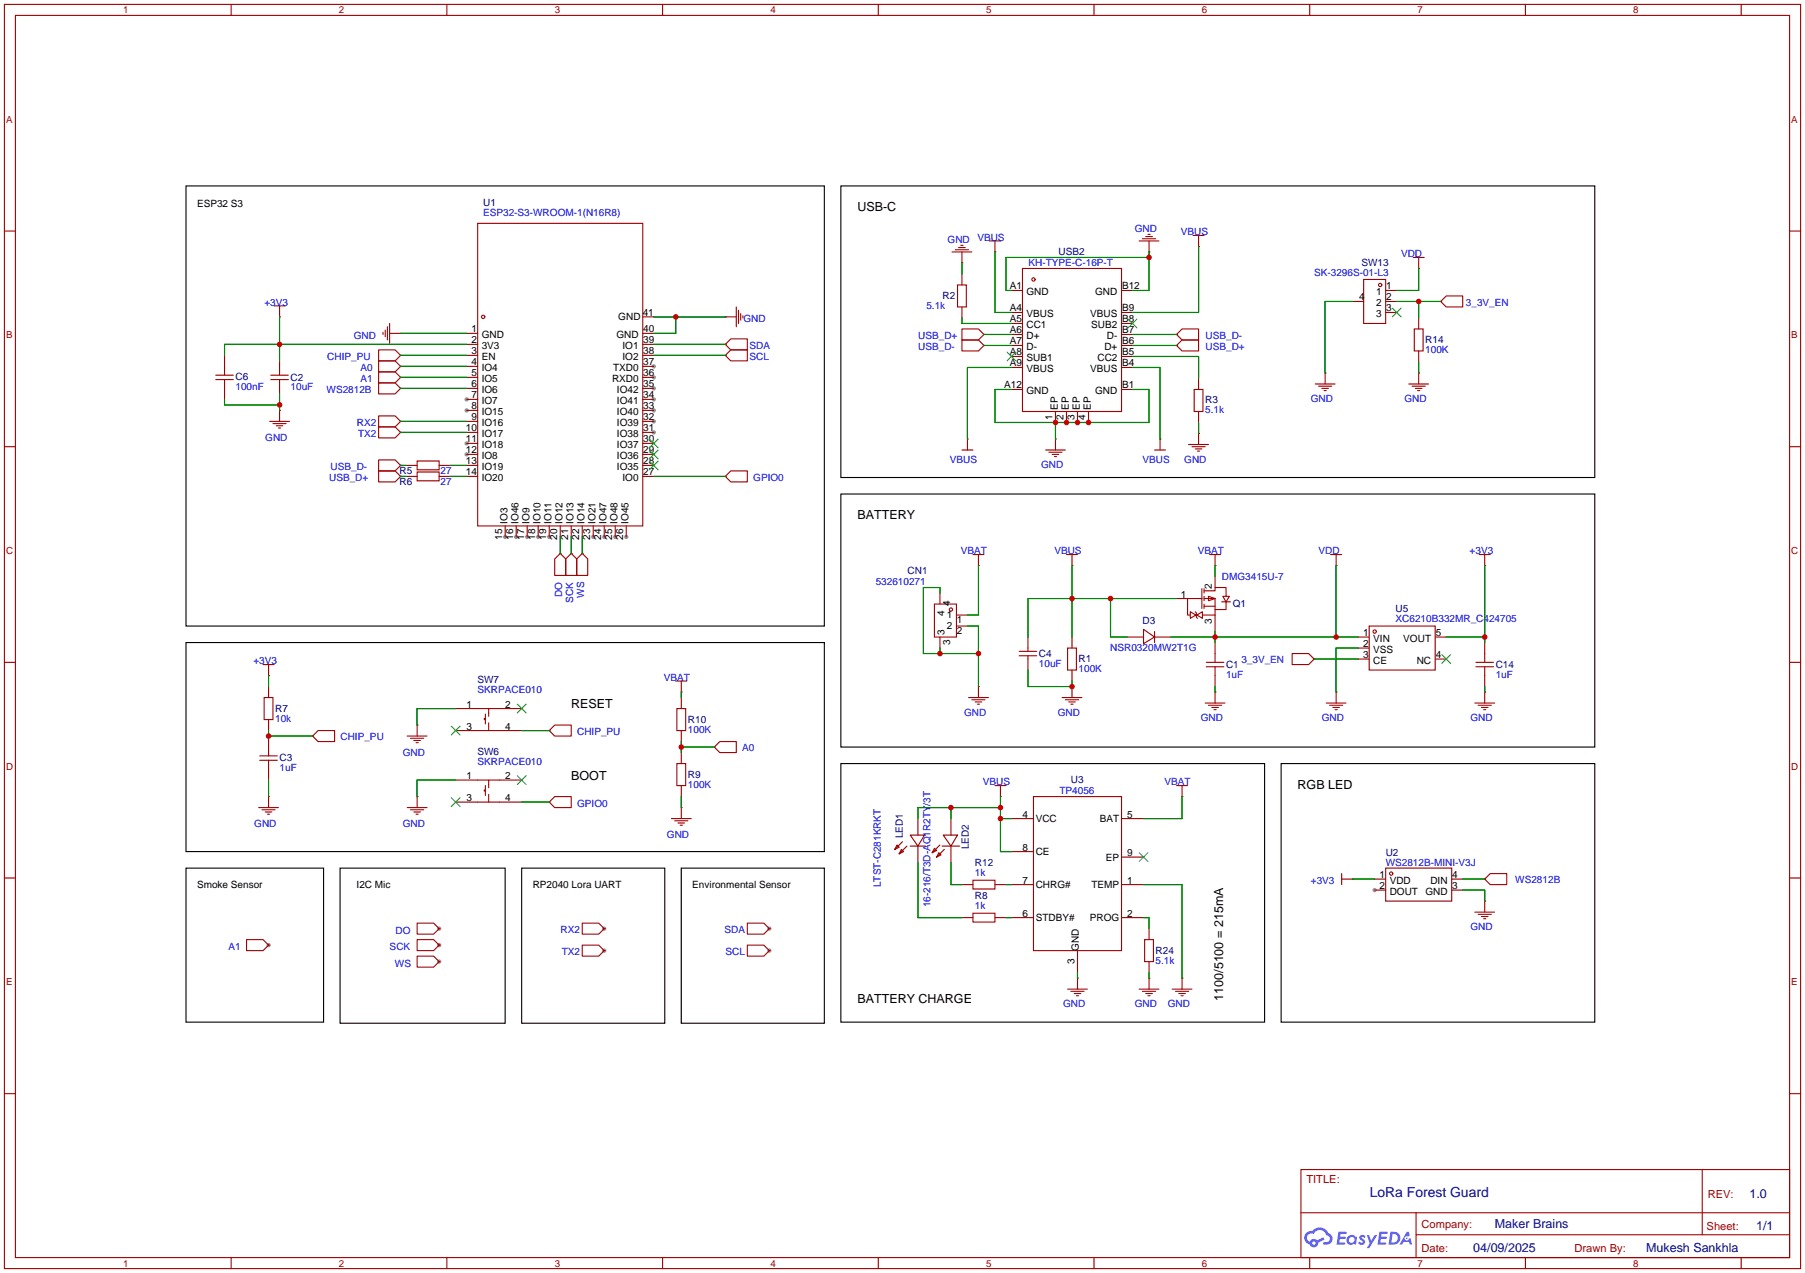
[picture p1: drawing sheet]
<svg xmlns="http://www.w3.org/2000/svg" width="417mm" height="294mm" viewBox="0 0 417 294" stroke-linecap="round" stroke-linejoin="round" font-family="sans-serif">
<g fill="#999">
<circle cx="107.7" cy="92.2" r=".51"/>
<circle cx="107.7" cy="94.7" r=".51"/>
<circle cx="107.7" cy="102.4" r=".51"/>
<circle cx="107.7" cy="104.9" r=".51"/>
<circle cx="116.6" cy="124" r=".51"/>
<circle cx="119.1" cy="124" r=".51"/>
<circle cx="121.7" cy="124" r=".51"/>
<circle cx="124.2" cy="124" r=".51"/>
<circle cx="126.7" cy="124" r=".51"/>
<circle cx="136.9" cy="124" r=".51"/>
<circle cx="139.4" cy="124" r=".51"/>
<circle cx="142" cy="124" r=".51"/>
<circle cx="144.5" cy="124" r=".51"/>
<circle cx="150.9" cy="99.8" r=".51"/>
<circle cx="150.9" cy="97.3" r=".51"/>
<circle cx="150.9" cy="94.7" r=".51"/>
<circle cx="150.9" cy="92.2" r=".51"/>
<circle cx="150.9" cy="89.7" r=".51"/>
<circle cx="150.9" cy="87.1" r=".51"/>
<circle cx="150.9" cy="84.6" r=".51"/>
<circle cx="317.2" cy="205.5" r=".51"/>
<circle cx="62" cy="218.2" r=".51"/>
<circle cx="101.3" cy="222" r=".51"/>
<circle cx="101.3" cy="214.4" r=".51"/>
<circle cx="101.3" cy="218.2" r=".51"/>
<circle cx="139.4" cy="219.5" r=".51"/>
<circle cx="139.4" cy="214.4" r=".51"/>
<circle cx="177.5" cy="219.5" r=".51"/>
<circle cx="177.5" cy="214.4" r=".51"/>
</g>
<g fill="none" stroke="#a10000" stroke-width=".25">
<path d="M1 1h414.5v291.9h-414.5zM3.6 3.6h409.4v286.7h-409.4zM53.3 1v2.6M103.1 1v2.6M152.9 1v2.6M202.7 1v2.6M252.5 1v2.6M302.3 1v2.6M352 1v2.6M401.8 1v2.6M1 53.3h2.6M413 53.3h2.5"/>
<path d="M1 103.1h2.6M413 103.1h2.5M1 152.9h2.6M413 152.9h2.5M1 202.7h2.6M413 202.7h2.5M1 252.5h2.6M413 252.5h2.5M300.2 270h112.8v20.3h-112.8zM300.3 280h112.6M326.8 280v10.1M392.8 270v15.1"/>
<path d="M53.3 290.3v2.6M103.1 290.3v2.6M152.9 290.3v2.6M202.7 290.3v2.6M252.5 290.3v2.6M302.3 290.3v2.6M326.8 285.1h86.1M352 290.3v2.6M401.8 290.3v2.6"/>
</g>
<g fill="#5487ff">
<path d="M313.9 285.2l.5-.1 .4 .1 .3 .2-.2 .5a.34 .34 0 0 0-.3-.3 .34 .34 0 0 0-.4 .1l.1 .1a.85 .85 0 0 1 .7 .6 .85 .85 0 0 1-.3 .9l-.7 .1-.6-.4 .3-.4 .6 .3 .2-.1v-.2a.88 .88 0 0 1-.6-1.4z"/>
<path d="M315.4 285.1h.6l.4 1.3 .8-1.3h.6l-1.8 3h-.6l.7-1.1z"/>
<path d="M308.9 284.4l1.9 .1-.1 .3-1.3 .1-.1 .6h1.1l.2 .3-.3 .2h-1.1l-.1 .8 1.2 .1 .2 .2-.2 .2h-1.9z"/>
<path d="M318.3 284.4l2 .1-.1 .3-1.3 .1-.1 .6h1.1l.2 .3-.3 .2h-1.1l-.1 .8 1.2 .1 .1 .2-.1 .2h-1.9z"/>
<path d="M324.6 284.4h.5l.3 .9-.5 .2a.5 .5 0 0 0-.7 .2 .5 .5 0 0 0 .3 .7 .5 .5 0 0 0 .6-.5l.4-.2 .4 1.6h-.6l-.1-.6h-1.3l-.3 .6h-.6z"/>
<path d="M320.9 284.4l-.5 2.9h1a1.52 1.52 0 0 0 1.8-1.5 1.52 1.52 0 0 0-1.8-1.4zM321.4 284.9a1.03 1.03 0 0 1 1.2 1.1 1.03 1.03 0 0 1-1.5 .8z"/>
<path d="M311 285.5a1.11 1.11 0 0 0 0 1.6 1.11 1.11 0 0 0 1.5 .1l.5 .1 .2-1.6-.5-.2a1.07 1.07 0 0 0-1.7 0zM311.2 286.2a.7 .7 0 0 1 1.4 0 .7 .7 0 0 1-1.4 0z"/>
<path d="M301.5 284.6a1.57 1.57 0 0 0 .7 2.7 1.04 1.04 0 0 0 1.2 .7 1.04 1.04 0 0 0 .8-1.1l1.5-.7-.3-.6-1.4 .7-.5-.3a1.05 1.05 0 0 0-1.3 .7 1 1 0 0 1-.5-1.5 1 1 0 0 1 1.5-.3 1.53 1.53 0 0 1 1.5-.9 1.53 1.53 0 0 1 1.4 1.2 .82 .82 0 0 1 .8 1 .82 .82 0 0 1-1.2 .5 .31 .31 0 0 0-.4 .3 .31 .31 0 0 0 .3 .3 1.43 1.43 0 0 0 1.8-.8 1.43 1.43 0 0 0-.9-1.9 2.26 2.26 0 0 0-3.7-.4l-.8 .1zM302.8 287a.4 .4 0 0 1 .8 0 .4 .4 0 0 1-.8 0z"/>
<circle cx="324.6" cy="285.9" r=".19"/>
</g>
<g fill="none" stroke="#a10000" stroke-width=".25">
<path d="M110.2 51.6h38.1v69.8h-38.1zM219.7 58.2h4.6M220.5 57.7h3M221.2 57.1h1.6M221.7 56.6h.5M222 58.2v2.5M228.3 55.6h2.6M229.6 58.2h.1M229.6 55.6v2.6M262.9 55.6h4.6M263.7 55.1h3M264.4 54.6h1.5"/>
<path d="M264.9 54.1h.5M265.2 58.2h.1M265.2 55.6v2.6M275.3 54.4h2.6M276.6 56.9h.1M276.6 54.4v2.5M326.1 59.4h2.6M327.4 59.4v2.6M63.2 70.6h2.6M64.5 73.2h.1M64.5 70.6v2.6M88.4 76.7v.5"/>
<path d="M88.9 76.2v1.5M89.4 75.4v3.1M89.9 77h2.6M89.9 74.7v4.5M92.5 77h.1M107.7 77h2.5M107.7 79.5h2.5M148.3 77h2.6M148.3 79.5h2.6M148.3 73.2h2.6M167.4 73.2h.1M167.4 79.5h.1"/>
<path d="M167.4 73.2h2.5M168.7 78.2h3.8v2.6h-3.8l-1.3-1.3zM169.9 70.9v4.5M170.4 71.6v3.1M170.9 72.4v1.5M171.4 72.9v.5M221 65.8h2v5.1h-2zM222 60.7h.1M222 78.5h3.8l1.3 1.3-1.3 1.2h-3.8zM222 75.9h3.8l1.3 1.3-1.3 1.3h-3.8zM222 63.2v2.6M222 70.9v2.5"/>
<path d="M227.1 79.8h.1M227.1 77.2h.1M233.4 79.8h2.6M233.4 77.2h2.6M233.4 74.7h2.6M233.4 72.1h2.6M233.4 67.1h2.6M236 62h22.8v33h-22.8zM258.8 79.8h2.6M258.8 77.2h2.6M258.8 74.7h2.6M258.8 72.1h2.6"/>
<path d="M258.8 67.1h2.6M271.5 77.2h.1M271.5 79.8l1.3-1.3h3.8v2.5h-3.8zM271.5 79.8h.1M272.8 75.9h3.8v2.6h-3.8l-1.3-1.3zM312.2 69.6h2.5M314.7 64.5h5.1v10.2h-5.1zM319.8 72.1h2.5M319.8 67.1h2.5M319.8 69.6h2.5M326.4 75.9h2v5.1h-2zM327.4 62h.1"/>
<path d="M327.4 73.4v2.5M332.5 69.6l1.3-1.3h3.8v2.6h-3.8zM332.5 69.6h.1M49.8 87.6h4M49.8 86.6h4M51.8 82v4.6M51.8 87.6v4.6M62.2 97.3h4.6M62.5 87.6h4M62.5 86.6h4M63 97.8h3M63.8 98.3h1.5"/>
<path d="M64.3 98.8h.5M64.5 94.7h.1M64.5 83.3v3.3M64.5 87.6v3.3M64.5 94.7v2.6M87.4 80.8h3.8l1.3 1.2-1.3 1.3h-3.8zM87.4 83.3h3.8l1.3 1.3-1.3 1.3h-3.8zM87.4 88.4h3.8l1.3 1.3-1.3 1.2h-3.8zM87.4 85.9h3.8l1.3 1.2-1.3 1.3h-3.8zM87.4 98.6h3.8l1.3 1.2-1.3 1.3h-3.8zM87.4 96h3.8l1.3 1.3-1.3 1.3h-3.8zM92.5 82h.1"/>
<path d="M92.5 84.6h.1M92.5 89.7h.1M92.5 87.1h.1M92.5 99.8h.1M92.5 97.3h.1M107.7 82h2.5M107.7 84.6h2.5M107.7 87.1h2.5M107.7 89.7h2.5M107.7 92.2h2.5M107.7 94.7h2.5M107.7 97.3h2.5"/>
<path d="M107.7 99.8h2.5M148.3 82h2.6M148.3 84.6h2.6M148.3 87.1h2.6M148.3 89.7h2.6M148.3 92.2h2.6M148.3 94.7h2.6M148.3 97.3h2.6M148.3 99.8h2.6M167.4 82h.1M168.7 80.8h3.8v2.5h-3.8l-1.3-1.3zM233.4 89.9h2.6"/>
<path d="M233.4 84.8h2.6M233.4 82.3h2.6M243.6 95v2.5M246.1 95v2.5M248.7 95v2.5M251.2 95v2.5M258.8 89.9h2.6M258.8 84.8h2.6M258.8 82.3h2.6M275.6 89.9h2v5.1h-2zM276.6 87.4v2.5M276.6 95v2.5"/>
<path d="M303.5 88.6h4.6M304.3 89.2h3M305.1 89.7h1.5M305.6 90.2h.5M305.8 86.1h.1M305.8 86.1v2.5M325.1 88.6h4.6M325.9 89.2h3M326.6 89.7h1.6M327.2 90.2h.5M327.4 86.1h.1M327.4 81v2.6"/>
<path d="M327.4 86.1v2.5M87.4 106.2h3.8l1.3 1.2-1.3 1.3h-3.8zM87.4 108.7h3.8l1.3 1.3-1.3 1.3h-3.8zM92.5 107.4h.1M92.5 110h.1M93.7 107.4h2.6M93.7 110h2.6M96.3 106.4h5v2.1h-5zM96.3 109h5v2h-5zM101.3 107.4h2.6M101.3 110h2.6M107.7 102.4h2.5"/>
<path d="M107.7 104.9h2.5M107.7 107.4h2.5M107.7 110h2.5M148.3 102.4h2.6M148.3 104.9h2.6M148.3 107.4h2.6M148.3 110h2.6M167.4 110h.1M168.7 108.7h3.8v2.6h-3.8l-1.3-1.3zM222 103.9h2.5M223.3 101.3h.1M223.3 101.3v2.6"/>
<path d="M241.3 103.9h4.6M242.1 104.4h3M242.8 104.9h1.5M243.3 105.4h.5M243.6 101.3h.1M243.6 101.3v2.6M266.4 103.9h2.6M267.7 101.3h.1M267.7 101.3v2.6M274.3 102.6h4.6M275.1 103.1h3M275.8 103.6h1.6"/>
<path d="M276.4 104.1h.5M276.6 100.1h.1M276.6 100.1v2.5M116.6 121.4v2.6M119.1 121.4v2.6M121.7 121.4v2.6M124.2 121.4v2.6M126.7 121.4v2.6M129.3 127.8l1.3 1.2v3.8h-2.6v-3.8zM129.3 127.8h.1M129.3 121.4v2.6M131.8 127.8l1.3 1.2v3.8h-2.5v-3.8z"/>
<path d="M131.8 127.8h.1M131.8 121.4v2.6M134.4 127.8l1.2 1.2v3.8h-2.5v-3.8zM134.4 127.8h.1M134.4 121.4v2.6M136.9 121.4v2.6M139.4 121.4v2.6M142 121.4v2.6M144.5 121.4v2.6M215.6 139.4h5.1v7.7h-5.1zM216.9 136.9v2.5M224.5 128h2.6"/>
<path d="M225.8 130.6h.1M225.8 128v2.6M246.1 128h2.6M247.4 130.6h.1M247.4 128v2.6M271.5 138.2h5.9M274.1 138.2v3.8h.5M277.4 135.9v4.6M277.9 136.4h2.5v-.8h2.6v2.1M277.9 138.2h2.5v2.5h2.6v-1.8M277.9 140h2.5M277.9 135.9v1"/>
<path d="M277.9 137.7v1M277.9 139.4v1.1M278.9 137.7l1.5 .5-1.5 .5zM279.1 128h2.6M280.4 130.6h.1M280.4 128v2.6M280.4 133.1v2.5M281.9 138.9h2.1M282.2 137.7h1.5l-.7 1.2zM307.1 128h2.5M308.4 130.6h.1M308.4 128v2.6"/>
<path d="M341.4 128h2.5M342.6 130.6h.1M342.6 128v2.6M60.7 153.4h2.5M62 156h.1M62 153.4v2.6M62 158.5v2.5M156 157.2h2.5M157.2 159.8h.1M157.2 157.2v2.6M216.9 147.1v2.5M220.7 142h2.6"/>
<path d="M220.7 144.5h2.6M225.8 158.5h.1M225.8 158.5v2.5M235.2 151.4h4.1M235.2 150.4h4.1M237.2 147.1v3.3M237.2 151.4v3.3M246.4 149.6h2v5.1h-2zM247.4 158.5h.1M247.4 147.1v2.5M247.4 154.7v2.5M247.4 158.5v2.5"/>
<path d="M260.1 147.1h3.8M263.9 145.3l2.5 1.8-2.5 1.5zM266.4 147.1h3.9M266.4 145.8v2.5M274.7 141.2l1.3 .8-1.3 .7zM275.8 141.2l.3 .3v1l.3 .2M276.2 142l1.3-.8v1.5zM277.6 142h2.8M278.4 153.9h4M278.4 152.9h4M280.4 159.8h.1M280.4 140.7v5.1"/>
<path d="M280.4 148.3v4.6M280.4 153.9v4.6M280.4 159.8v2.5M298.2 150.9h3.8l1.3 1.2-1.3 1.3h-3.8zM303.3 152.1h.1M308.4 159.8h.1M308.4 159.8v2.5M313.4 147.1h2.6M313.4 152.1h2.6M313.4 149.6h2.6M316 144.5h15.2v10.2h-15.2zM331.2 147.1h2.6"/>
<path d="M331.2 152.1h2.6M340.6 153.9h4.1M340.6 152.9h4.1M342.6 159.8h.1M342.6 148.3v4.6M342.6 153.9v4.6M342.6 159.8v2.5M59.9 175.5h4.1M59.9 174.5h4.1M61 161h2v5.1h-2zM62 166.1v2.6M62 169.9v4.6"/>
<path d="M62 175.5v4.6M72.1 169.9h.1M73.4 168.7h3.8v2.5h-3.8l-1.3-1.3zM94 169.9h4.6M94.7 170.4h3.1M95.5 170.9h1.5M96 171.4h.5M96.3 167.4h.1M96.3 167.4v2.5M105.2 163.6h15.2M105.2 168.7h15.2M112 165.9h-.2v.2h.2"/>
<path d="M112 164.8v2.3M112.8 163.6v1.8M112.8 166.9v1.8M126.7 168.7h.1M128 167.4h3.8v2.5h-3.8l-1.3-1.2zM156.2 176.3h2v5.1h-2zM156.2 163.6h2v5.1h-2zM157.2 161v2.6M157.2 168.7v2.5M157.2 173.7v2.6M164.8 172.5l1.3-1.3h3.8v2.5h-3.8zM164.8 172.5h.1"/>
<path d="M223.5 161h4.6M224.3 161.5h3M225 162.1h1.6M225.6 162.6h.5M245.1 161h4.6M245.9 161.5h3M246.6 162.1h1.6M247.1 162.6h.5M278.1 162.3h4.6M278.9 162.8h3M279.7 163.3h1.5M280.2 163.8h.5"/>
<path d="M306.1 162.3h4.5M306.8 162.8h3.1M307.6 163.3h1.5M308.1 163.8h.5M340.4 162.3h4.5M341.1 162.8h3.1M341.9 163.3h1.5M342.4 163.8h.5M59.7 186.4h4.6M60.5 186.9h3M61.2 187.5h1.5M61.7 188h.5"/>
<path d="M62 183.9h.1M62 183.9v2.5M94 186.4h4.6M94.7 186.9h3.1M95.5 187.5h1.5M96 188h.5M96.3 183.9h.1M96.3 183.9v2.5M105.2 180.1h15.2M105.2 185.2h15.2M112 182.4h-.2v.2h.2M112 181.4v2.2"/>
<path d="M112.8 180.1v1.8M112.8 183.4v1.8M126.7 185.2h.1M128 183.9h3.8v2.5h-3.8l-1.3-1.2zM154.9 189h4.6M155.7 189.5h3M156.5 190h1.5M157 190.5h.5M157.2 186.4h.1M157.2 181.4v2.5M157.2 186.4v2.6M207 195.1l.5 .5-1 .5z"/>
<path d="M208 196.1l.5 .5-1 .5zM208.3 194.3l-1.8 1.8M209.3 195.3l-1.8 1.8M210.1 192.8h3.3l-1.6 2.5zM210.1 195.3h3.5M211.8 189v3.8M211.8 195.3v3.8M215.6 195.8l.6 .5-1.1 .5zM216.7 196.8l.5 .6-1 .5zM216.9 195.1l-1.8 1.7M217.4 195.3h4.1M217.7 192.8h3.3l-1.5 2.5z"/>
<path d="M217.9 196.1l-1.7 1.8M219.5 189v3.8M219.5 195.3v3.8M229.6 181.4h2.6M230.9 183.9h.1M230.9 181.4v2.5M233.4 189h5.1M233.4 196.6h5.1M238.5 183.9h20.3v35.6h-20.3zM258.8 189h5.1M258.8 197.9h5.1M271.5 181.4h2.6"/>
<path d="M272.8 183.9h.1M272.8 181.4v2.5M56.9 216.9h3.8l1.3 1.3-1.3 1.3h-3.8zM62 218.2h.1M96.3 213.1h3.8l1.2 1.3-1.2 1.2h-3.8zM96.3 216.9h3.8l1.2 1.3-1.2 1.3h-3.8zM101.3 214.4h.1M101.3 218.2h.1M134.4 218.2h3.8l1.2 1.3-1.2 1.2h-3.8zM134.4 213.1h3.8l1.2 1.3-1.2 1.2h-3.8zM139.4 219.5h.1M139.4 214.4h.1"/>
<path d="M172.5 218.2h3.8l1.2 1.3-1.2 1.2h-3.8zM172.5 213.1h3.8l1.2 1.3-1.2 1.2h-3.8zM177.5 219.5h.1M177.5 214.4h.1M222 204.2h2.5M222 211.8h2.5M224.5 203.2h5.1v2h-5.1zM224.5 210.8h5.1v2.1h-5.1zM229.6 204.2h2.6M229.6 211.8h2.6M233.4 204.2h5.1M233.4 211.8h5.1"/>
<path d="M248.7 219.5v5M258.8 204.2h5.1M258.8 211.8h5.1M264.2 216.9h2v5.1h-2zM265.2 214.4v2.5M309.6 202.9h2.6M309.6 201.7v2.5M312.2 202.9h.1M317.2 202.9h2.6M317.2 205.5h2.6M319.8 200.4h15.2v7.6h-15.2zM335 202.9h2.6"/>
<path d="M335 205.5h2.6M340.4 210.6h4.5M341.1 211.1h3.1M341.9 211.6h1.5M342.4 212.1h.5M342.6 202.9h.1M342.6 208h.1M342.6 208v2.6M343.9 201.7h3.8v2.5h-3.8l-1.3-1.3zM96.3 220.7h3.8l1.2 1.3-1.2 1.3h-3.8zM101.3 222h.1M246.4 228.3h4.6"/>
<path d="M247.1 228.9h3.1M247.9 229.4h1.5M248.4 229.9h.5M248.7 225.8h.1M248.7 225.8v2.5M262.9 228.3h4.6M263.7 228.9h3M264.4 229.4h1.5M264.9 229.9h.5M265.2 225.8h.1M265.2 222v2.5M265.2 225.8v2.5"/>
<path d="M270.5 228.3h4.6M271.3 228.9h3M272 229.4h1.6M272.5 229.9h.5M272.8 225.8h.1M272.8 225.8v2.5"/>
<circle cx="111.5" cy="73.2" r=".38"/>
<circle cx="238.5" cy="64.5" r=".38"/>
<circle cx="318.5" cy="65.8" r=".38"/>
<circle cx="219.5" cy="140.7" r=".38"/>
<circle cx="317.2" cy="145.8" r=".38"/>
<circle cx="321.1" cy="201.7" r=".38"/>
</g>
<g fill="none" stroke="#3c3" stroke-width=".25">
<path d="M260.3 73.7l2.1 2M262.4 73.7l-2.1 2M321.3 71.1l2 2.1M323.3 71.1l-2 2.1M232.4 81.3l2 2M234.4 81.3l-2 2M149.9 106.4l2 2.1M149.9 103.9l2 2M149.9 101.3l2 2.1M151.9 106.4l-2 2.1M151.9 103.9l-2 2M151.9 101.3l-2 2.1"/>
<path d="M332.7 151.1l2.1 2.1M334.8 151.1l-2.1 2.1M104.1 167.6l2.1 2.1M106.2 167.6l-2.1 2.1M119.4 179.1l2 2M119.4 162.6l2 2M121.4 179.1l-2 2M121.4 162.6l-2 2M104.1 184.1l2.1 2.1M106.2 184.1l-2.1 2.1M262.9 196.8l2 2.1M264.9 196.8l-2 2.1"/>
</g>
<g fill="none" stroke="#008700" stroke-width=".25">
<path d="M229.6 58.2v13.9h3.8M265.2 59.4h-33v7.7h1.2M265.2 58.2v8.9h-3.8M276.6 56.9v15.2h-15.2M64.5 73.2v10.1M92.5 77h15.2M107.7 79.5h-55.9v2.5M150.9 73.2h16.5M150.9 79.5h16.5M156 73.2v3.8h-5.1M222 60.7v2.5M222 73.4v1.3h11.4"/>
<path d="M227.1 79.8h6.3M227.1 77.2h6.3M261.4 79.8h10.1M261.4 77.2h10.1M312.2 69.6h-6.4v16.5M322.3 69.6h10.2M327.4 62v5.1h-5.1M327.4 69.6v3.8M51.8 92.2v1.3h12.7M64.5 90.9v3.8M92.5 82h15.2M92.5 84.6h15.2"/>
<path d="M92.5 87.1h15.2M92.5 89.7h15.2M92.5 97.3h15.2M92.5 99.8h15.2M150.9 82h16.5M233.4 84.8h-10.1v16.5M233.4 89.9h-3.8v7.6h35.6v-7.6h-3.8M243.6 97.5v3.8M261.4 84.8h6.3v16.5M261.4 82.3h15.2v5.1M276.6 97.5v2.6M327.4 83.6v2.5"/>
<path d="M92.5 110h1.2M92.5 107.4h1.2M103.9 110h3.8M103.9 107.4h3.8M150.9 110h16.5M129.3 124v3.8M131.8 124v3.8M134.4 124v3.8M216.9 136.9v-1.3h-3.8v15.3h12.7M225.8 130.6v11.4h-2.5M247.4 130.6v16.5M256.3 138.2v8.9h3.8"/>
<path d="M271.5 138.2h-34.3v8.9M280.4 130.6v2.5M308.4 130.6v16.5M342.6 130.6v17.7M62 156v2.5M157.2 159.8v1.2M216.9 149.6v1.3M223.3 144.5h2.5v14M237.2 154.7v3.8h10.2v-1.3M270.3 147.1h43.1M280.4 145.8v2.5M280.4 158.5v1.3"/>
<path d="M303.3 152.1h10.1M313.4 149.6h-5v10.2M333.8 147.1h8.8M342.6 158.5v1.3M62 168.7v1.2h10.1M105.2 163.6h-8.9v3.8M120.4 168.7h6.3M157.2 171.2v2.5M157.2 172.5h7.6M62 180.1v3.8M105.2 180.1h-8.9v3.8M120.4 185.2h6.3"/>
<path d="M157.2 183.9v2.5M211.8 199.1v12.7h10.2M219.5 199.1v5.1h2.5M219.5 186.4v2.6M230.9 189h2.5M230.9 183.9v12.7h2.5M230.9 186.4h-19.1v2.6M272.8 183.9v5.1h-8.9M232.2 204.2h1.2M232.2 211.8h1.2M263.9 211.8h1.3v2.6M263.9 204.2h8.9v21.6"/>
<path d="M312.2 202.9h5M337.6 205.5h5v2.5M337.6 202.9h5M248.7 224.5v1.3M265.2 224.5v1.3"/>
</g>
<path d="M42.9 42.9h147.3v101.6h-147.3zM194.1 42.9h173.9v67.3h-173.9zM194.1 114h173.9v58.5h-173.9zM42.9 148.3h147.3v48.3h-147.3zM194.1 176.3h97.7v59.7h-97.7zM295.7 176.3h72.3v59.7h-72.3zM42.9 200.4h31.8v35.6h-31.8zM78.5 200.4h38.1v35.8h-38.1zM120.4 200.4h33v35.8h-33zM157.2 200.4h33v35.8h-33z" fill="none" stroke="#000" stroke-width=".25"/>
<g fill="#c00">
<circle cx="265.2" cy="59.4" r=".63"/>
<circle cx="251.2" cy="97.5" r=".63"/>
<circle cx="248.7" cy="97.5" r=".63"/>
<circle cx="246.1" cy="97.5" r=".63"/>
<circle cx="243.6" cy="97.5" r=".63"/>
<circle cx="156" cy="73.2" r=".63"/>
<circle cx="342.6" cy="147.1" r=".63"/>
<circle cx="308.4" cy="147.1" r=".63"/>
<circle cx="280.4" cy="147.1" r=".63"/>
<circle cx="327.4" cy="69.6" r=".63"/>
<circle cx="64.5" cy="79.5" r=".63"/>
<circle cx="64.5" cy="93.5" r=".63"/>
<circle cx="62" cy="169.9" r=".63"/>
<circle cx="225.8" cy="150.9" r=".63"/>
<circle cx="216.9" cy="150.9" r=".63"/>
<circle cx="256.3" cy="138.2" r=".63"/>
<circle cx="247.4" cy="138.2" r=".63"/>
<circle cx="247.4" cy="158.5" r=".63"/>
<circle cx="230.9" cy="189" r=".63"/>
<circle cx="230.9" cy="186.4" r=".63"/>
<circle cx="219.5" cy="186.4" r=".63"/>
<circle cx="157.2" cy="172.5" r=".63"/>
</g>
<text font-size="3.2" fill="#000080" x="316.1" y="276.4">LoRa Forest Guard</text>
<g font-size="2.9">
<text x="197.9" y="48.7">USB-C</text>
<text x="197.9" y="119.8">BATTERY</text>
<text x="131.8" y="163.4">RESET</text>
<text x="131.8" y="180">BOOT</text>
<text x="299.5" y="182">RGB LED</text>
<text x="197.9" y="231.6">BATTERY CHARGE</text>
<text x="282.3" y="231" transform="rotate(-90 282.3 231)">1100/5100 = 215mA</text>
</g>
<g font-size="2.9" fill="#000080">
<text x="403.8" y="276.5">1.0</text>
<text x="345" y="283.4">Maker Brains</text>
<text x="405.3" y="284">1/1</text>
<text x="340" y="289">04/09/2025</text>
<text x="379.9" y="289">Mukesh Sankhla</text>
</g>
<g font-size="2.6" fill="#a00000">
<text x="301.5" y="273.2">TITLE:</text>
<text x="394.1" y="276.6">REV:</text>
<text x="328.1" y="283.4">Company:</text>
<text x="393.9" y="283.9">Sheet:</text>
<text x="328.1" y="288.9">Date:</text>
<text x="363.4" y="289">Drawn By:</text>
</g>
<g font-size="2.3">
<text x="45.5" y="47.8">ESP32 S3</text>
<text x="233" y="66.8">A1</text>
<text x="233" y="71.9">A4</text>
<text x="236.9" y="68.1">GND</text>
<text x="252.8" y="68.1">GND</text>
<text x="259" y="71.9">B9</text>
<text x="259" y="66.8">B12</text>
<text x="313.7" y="69.4">4</text>
<text x="317.6" y="68.1">1</text>
<text x="317.6" y="70.6">2</text>
<text x="319.9" y="66.8">1</text>
<text x="319.9" y="69.4">2</text>
<text x="319.9" y="71.9">3</text>
<text x="108.8" y="76.7">1</text>
<text x="142.7" y="73.9">GND</text>
<text x="148.3" y="72.9">41</text>
<text x="148.5" y="76.7">40</text>
<text x="233" y="74.4">A5</text>
<text x="233" y="77">A6</text>
<text x="236.9" y="73.2">VBUS</text>
<text x="236.9" y="75.7">CC1</text>
<text x="251.6" y="73.2">VBUS</text>
<text x="251.9" y="75.7">SUB2</text>
<text x="259" y="77">B7</text>
<text x="259" y="74.4">B8</text>
<text x="317.6" y="73.2">3</text>
<text x="108.8" y="79.3">2</text>
<text x="108.8" y="81.8">3</text>
<text x="111.2" y="78">GND</text>
<text x="111.2" y="80.5">3V3</text>
<text x="111.2" y="83.1">EN</text>
<text x="142.3" y="78">GND</text>
<text x="143.7" y="83.1">IO2</text>
<text x="143.7" y="80.5">IO1</text>
<text x="148.5" y="81.8">38</text>
<text x="148.5" y="79.3">39</text>
<text x="233" y="79.5">A7</text>
<text x="233" y="82.1">A8</text>
<text x="236.9" y="78.3">D+</text>
<text x="236.9" y="80.8">D-</text>
<text x="236.9" y="83.3">SUB1</text>
<text x="253.3" y="83.3">CC2</text>
<text x="254.9" y="80.8">D+</text>
<text x="255.4" y="78.3">D-</text>
<text x="259" y="82.1">B5</text>
<text x="259" y="79.5">B6</text>
<text x="108.8" y="84.4">4</text>
<text x="108.8" y="86.9">5</text>
<text x="108.8" y="89.4">6</text>
<text x="111.2" y="85.6">IO4</text>
<text x="111.2" y="88.2">IO5</text>
<text x="141.2" y="88.2">RXD0</text>
<text x="141.5" y="85.6">TXD0</text>
<text x="148.5" y="89.4">35</text>
<text x="148.5" y="86.9">36</text>
<text x="148.5" y="84.4">37</text>
<text x="231.7" y="89.7">A12</text>
<text x="233" y="84.6">A9</text>
<text x="236.9" y="85.9">VBUS</text>
<text x="251.6" y="85.9">VBUS</text>
<text x="259" y="89.7">B1</text>
<text x="259" y="84.6">B4</text>
<text x="108.8" y="92">7</text>
<text x="108.8" y="94.5">8</text>
<text x="111.2" y="90.7">IO6</text>
<text x="111.2" y="93.2">IO7</text>
<text x="111.2" y="95.8">IO15</text>
<text x="142.4" y="95.8">IO40</text>
<text x="142.4" y="93.2">IO41</text>
<text x="142.4" y="90.7">IO42</text>
<text x="148.5" y="94.5">33</text>
<text x="148.5" y="92">34</text>
<text x="236.9" y="91">GND</text>
<text x="244.1" y="94.5" transform="rotate(-90 244.1 94.5)">EP</text>
<text x="246.7" y="94.5" transform="rotate(-90 246.7 94.5)">EP</text>
<text x="249.2" y="94.5" transform="rotate(-90 249.2 94.5)">EP</text>
<text x="251.8" y="94.5" transform="rotate(-90 251.8 94.5)">EP</text>
<text x="252.8" y="91">GND</text>
<text x="107.5" y="99.6">10</text>
<text x="108.8" y="97.1">9</text>
<text x="111.2" y="98.3">IO16</text>
<text x="111.2" y="100.9">IO17</text>
<text x="142.4" y="100.9">IO38</text>
<text x="142.4" y="98.3">IO39</text>
<text x="148.5" y="99.6">31</text>
<text x="148.5" y="97.1">32</text>
<text x="242.9" y="96.9" transform="rotate(-90 242.9 96.9)">1</text>
<text x="245.4" y="96.9" transform="rotate(-90 245.4 96.9)">2</text>
<text x="247.9" y="96.9" transform="rotate(-90 247.9 96.9)">3</text>
<text x="250.5" y="96.9" transform="rotate(-90 250.5 96.9)">4</text>
<text x="107.5" y="102.1">11</text>
<text x="107.5" y="104.7">12</text>
<text x="107.5" y="107.2">13</text>
<text x="111.2" y="103.4">IO18</text>
<text x="111.2" y="105.9">IO8</text>
<text x="142.4" y="105.9">IO36</text>
<text x="142.4" y="103.4">IO37</text>
<text x="148.5" y="107.2">28</text>
<text x="148.5" y="104.7">29</text>
<text x="148.5" y="102.1">30</text>
<text x="107.5" y="109.8">14</text>
<text x="111.2" y="108.5">IO19</text>
<text x="111.2" y="111">IO20</text>
<text x="142.4" y="108.5">IO35</text>
<text x="143.7" y="111">IO0</text>
<text x="148.5" y="109.8">27</text>
<text x="115.9" y="124.6" transform="rotate(-90 115.9 124.6)">15</text>
<text x="117.1" y="121" transform="rotate(-90 117.1 121)">IO3</text>
<text x="118.4" y="124.6" transform="rotate(-90 118.4 124.6)">16</text>
<text x="119.7" y="121" transform="rotate(-90 119.7 121)">IO46</text>
<text x="120.9" y="124.6" transform="rotate(-90 120.9 124.6)">17</text>
<text x="122.2" y="121" transform="rotate(-90 122.2 121)">IO9</text>
<text x="123.5" y="124.6" transform="rotate(-90 123.5 124.6)">18</text>
<text x="124.8" y="121" transform="rotate(-90 124.8 121)">IO10</text>
<text x="126" y="124.6" transform="rotate(-90 126 124.6)">19</text>
<text x="127.3" y="121" transform="rotate(-90 127.3 121)">IO11</text>
<text x="128.6" y="124.6" transform="rotate(-90 128.6 124.6)">20</text>
<text x="129.8" y="121" transform="rotate(-90 129.8 121)">IO12</text>
<text x="131.1" y="124.6" transform="rotate(-90 131.1 124.6)">21</text>
<text x="132.4" y="121" transform="rotate(-90 132.4 121)">IO13</text>
<text x="133.6" y="124.6" transform="rotate(-90 133.6 124.6)">22</text>
<text x="134.9" y="121" transform="rotate(-90 134.9 121)">IO14</text>
<text x="136.2" y="124.6" transform="rotate(-90 136.2 124.6)">23</text>
<text x="137.5" y="121" transform="rotate(-90 137.5 121)">IO21</text>
<text x="138.7" y="124.6" transform="rotate(-90 138.7 124.6)">24</text>
<text x="140" y="121" transform="rotate(-90 140 121)">IO47</text>
<text x="141.3" y="124.6" transform="rotate(-90 141.3 124.6)">25</text>
<text x="142.5" y="121" transform="rotate(-90 142.5 121)">IO48</text>
<text x="143.8" y="124.6" transform="rotate(-90 143.8 124.6)">26</text>
<text x="145.1" y="121" transform="rotate(-90 145.1 121)">IO45</text>
<text x="272.5" y="137.9">1</text>
<text x="279.7" y="135.9" transform="rotate(-90 279.7 135.9)">2</text>
<text x="218" y="142.2" transform="rotate(-90 218 142.2)">4</text>
<text x="218.5" y="142.6">1</text>
<text x="219.2" y="139.8" transform="rotate(-90 219.2 139.8)">4</text>
<text x="220.9" y="143.8">1</text>
<text x="218" y="146.6" transform="rotate(-90 218 146.6)">3</text>
<text x="218.5" y="145.1">2</text>
<text x="219.2" y="149" transform="rotate(-90 219.2 149)">3</text>
<text x="220.9" y="146.4">2</text>
<text x="279.7" y="144" transform="rotate(-90 279.7 144)">3</text>
<text x="314.6" y="149.4">2</text>
<text x="314.6" y="146.8">1</text>
<text x="316.9" y="148.1">VIN</text>
<text x="323.9" y="148.1">VOUT</text>
<text x="331.3" y="146.8">5</text>
<text x="314.6" y="151.9">3</text>
<text x="316.9" y="153.2">CE</text>
<text x="316.9" y="150.6">VSS</text>
<text x="326.9" y="153.2">NC</text>
<text x="331.3" y="151.9">4</text>
<text x="107.7" y="163.3">1</text>
<text x="116.6" y="163.3">2</text>
<text x="107.7" y="168.4">3</text>
<text x="116.6" y="168.4">4</text>
<text x="107.7" y="179.9">1</text>
<text x="116.6" y="179.9">2</text>
<text x="107.7" y="184.9">3</text>
<text x="116.6" y="184.9">4</text>
<text x="236" y="188.7">4</text>
<text x="239" y="189.8">VCC</text>
<text x="253.8" y="189.8">BAT</text>
<text x="260.1" y="188.7">5</text>
<text x="236" y="196.4">8</text>
<text x="239" y="197.4">CE</text>
<text x="260.1" y="197.6">9</text>
<text x="236" y="204">7</text>
<text x="255.2" y="198.7">EP</text>
<text x="260.1" y="204">1</text>
<text x="318.4" y="202.7">1</text>
<text x="320.7" y="204">VDD</text>
<text x="330.1" y="204">DIN</text>
<text x="335.2" y="202.7">4</text>
<text x="45.5" y="205">Smoke Sensor</text>
<text x="82.3" y="205">I2C Mic</text>
<text x="122.9" y="205">RP2040 Lora UART</text>
<text x="159.8" y="205">Environmental Sensor</text>
<text x="239" y="205">CHRG#</text>
<text x="251.9" y="205">TEMP</text>
<text x="318.4" y="205.3">2</text>
<text x="320.7" y="206.5">DOUT</text>
<text x="329" y="206.5">GND</text>
<text x="335.2" y="205.3">3</text>
<text x="236" y="211.6">6</text>
<text x="239" y="212.6">STDBY#</text>
<text x="251.5" y="212.6">PROG</text>
<text x="260.1" y="211.6">2</text>
<text x="249" y="219.4" transform="rotate(-90 249 219.4)">GND</text>
<text x="247.9" y="222.5" transform="rotate(-90 247.9 222.5)">3</text>
</g>
<g font-size="2.3" fill="#000080">
<text x="111.5" y="47.5">U1</text>
<text x="244.3" y="58.8">USB2</text>
<text x="314.2" y="61.3">SW13</text>
<text x="217.5" y="69">R2</text>
<text x="328.9" y="79.2">R14</text>
<text x="54.4" y="87.8">C6</text>
<text x="67.1" y="87.9">C2</text>
<text x="278.1" y="93.1">R3</text>
<text x="92.2" y="109.4">R5</text>
<text x="92.2" y="112">R6</text>
<text x="209.5" y="132.5">CN1</text>
<text x="263.7" y="144">D3</text>
<text x="284.5" y="140.2">Q1</text>
<text x="322.1" y="141.3">U5</text>
<text x="239.8" y="151.6">C4</text>
<text x="248.9" y="152.8">R1</text>
<text x="283" y="154.1">C1</text>
<text x="345.2" y="154.1">C14</text>
<text x="110.2" y="157.8">SW7</text>
<text x="63.5" y="164.3">R7</text>
<text x="158.7" y="166.8">R10</text>
<text x="64.5" y="175.7">C3</text>
<text x="110.2" y="174.3">SW6</text>
<text x="158.7" y="179.5">R9</text>
<text x="247.1" y="180.8">U3</text>
<text x="208.4" y="193.6" transform="rotate(-90 208.4 193.6)">LED1</text>
<text x="223.6" y="196.1" transform="rotate(-90 223.6 196.1)">LED2</text>
<text x="319.8" y="197.7">U2</text>
<text x="225" y="200">R12</text>
<text x="225" y="207.7">R8</text>
<text x="266.7" y="220.1">R24</text>
</g>
<g font-size="2.3" fill="#00f">
<text x="111.5" y="49.8">ESP32-S3-WROOM-1(N16R8)</text>
<text x="261.9" y="53.5">GND</text>
<text x="218.7" y="56">GND</text>
<text x="225.6" y="55.6">VBUS</text>
<text x="272.5" y="54.3">VBUS</text>
<text x="323.3" y="59.4">VDD</text>
<text x="237.4" y="61.4">KH-TYPE-C-16P-T</text>
<text x="303.3" y="63.6">SK-3296S-01-L3</text>
<text x="61" y="70.5">+3V3</text>
<text x="213.8" y="71.3">5.1k</text>
<text x="338.3" y="70.7">3_3V_EN</text>
<text x="171.6" y="74.3">GND</text>
<text x="75.5" y="83.1">CHIP_PU</text>
<text x="81.7" y="78.2">GND</text>
<text x="173" y="83">SCL</text>
<text x="173" y="80.5">SDA</text>
<text x="211.9" y="78.3">USB_D+</text>
<text x="211.9" y="80.8">USB_D-</text>
<text x="278.2" y="78.2">USB_D-</text>
<text x="278.2" y="80.8">USB_D+</text>
<text x="328.9" y="81.5">100K</text>
<text x="83.2" y="85.6">A0</text>
<text x="83.2" y="88.1">A1</text>
<text x="54.4" y="90.1">100nF</text>
<text x="67.1" y="90.1">10uF</text>
<text x="75.4" y="90.7">WS2812B</text>
<text x="278.1" y="95.4">5.1k</text>
<text x="302.5" y="92.9">GND</text>
<text x="324.1" y="92.9">GND</text>
<text x="61.2" y="101.8">GND</text>
<text x="82.4" y="98.3">RX2</text>
<text x="82.6" y="100.8">TX2</text>
<text x="219.2" y="106.9">VBUS</text>
<text x="263.7" y="106.9">VBUS</text>
<text x="273.3" y="106.8">GND</text>
<text x="76" y="111">USB_D+</text>
<text x="76.3" y="108.5">USB_D-</text>
<text x="101.7" y="109.4">27</text>
<text x="101.7" y="112">27</text>
<text x="173.8" y="111">GPIO0</text>
<text x="240.3" y="108.1">GND</text>
<text x="221.7" y="128">VBAT</text>
<text x="243.3" y="128">VBUS</text>
<text x="276.4" y="128">VBAT</text>
<text x="304.3" y="128">VDD</text>
<text x="339.2" y="128">+3V3</text>
<text x="129.7" y="137.8" transform="rotate(-90 129.7 137.8)">DO</text>
<text x="134.8" y="138" transform="rotate(-90 134.8 138)">WS</text>
<text x="202.1" y="135.1">532610271</text>
<text x="282" y="133.8">DMG3415U-7</text>
<text x="132.3" y="139.2" transform="rotate(-90 132.3 139.2)">SCK</text>
<text x="322.1" y="143.6">XC6210B332MR_C424705</text>
<text x="58.5" y="153.4">+3V3</text>
<text x="239.8" y="153.9">10uF</text>
<text x="248.9" y="155.2">100K</text>
<text x="256.2" y="150.3">NSR0320MW2T1G</text>
<text x="286.5" y="153.1">3_3V_EN</text>
<text x="110.2" y="160.1">SKRPACE010</text>
<text x="153.2" y="157.2">VBAT</text>
<text x="283" y="156.5">1uF</text>
<text x="345.2" y="156.5">1uF</text>
<text x="63.5" y="166.6">10k</text>
<text x="222.5" y="165.3">GND</text>
<text x="244.1" y="165.3">GND</text>
<text x="277.1" y="166.5">GND</text>
<text x="305.1" y="166.5">GND</text>
<text x="339.3" y="166.5">GND</text>
<text x="78.6" y="170.9">CHIP_PU</text>
<text x="133.2" y="169.7">CHIP_PU</text>
<text x="158.7" y="169.1">100K</text>
<text x="171.3" y="173.5">A0</text>
<text x="64.5" y="178">1uF</text>
<text x="93" y="174.4">GND</text>
<text x="110.2" y="176.6">SKRPACE010</text>
<text x="158.7" y="181.8">100K</text>
<text x="226.8" y="181.3">VBUS</text>
<text x="244.5" y="183.3">TP4056</text>
<text x="268.7" y="181.3">VBAT</text>
<text x="58.7" y="190.9">GND</text>
<text x="93" y="190.9">GND</text>
<text x="133.2" y="186.2">GPIO0</text>
<text x="153.9" y="193.5">GND</text>
<text x="225" y="202.3">1k</text>
<text x="319.8" y="199.9">WS2812B-MINI-V3J</text>
<text x="349.7" y="203.9">WS2812B</text>
<text x="203.3" y="204.8" transform="rotate(-90 203.3 204.8)">LTST-C281KRKT</text>
<text x="214.7" y="209.4" transform="rotate(-90 214.7 209.4)">16-216/T3D-AQ1R2TY/3T</text>
<text x="225" y="209.9">1k</text>
<text x="302.5" y="204.1">+3V3</text>
<text x="91.3" y="215.6">DO</text>
<text x="129.4" y="215.4">RX2</text>
<text x="167.2" y="215.4">SDA</text>
<text x="339.3" y="214.8">GND</text>
<text x="52.7" y="219.2">A1</text>
<text x="89.9" y="219.4">SCK</text>
<text x="129.6" y="220.4">TX2</text>
<text x="167.5" y="220.4">SCL</text>
<text x="91.1" y="223.2">WS</text>
<text x="266.7" y="222.4">5.1k</text>
<text x="245.4" y="232.6">GND</text>
<text x="261.9" y="232.6">GND</text>
<text x="269.5" y="232.6">GND</text>
</g>
<g font-size="2.2" fill="#a00000">
<text x="28.4" y="3.1">1</text>
<text x="78.2" y="3.1">2</text>
<text x="128" y="3.1">3</text>
<text x="177.8" y="3.1">4</text>
<text x="227.6" y="3.1">5</text>
<text x="277.4" y="3.1">6</text>
<text x="327.2" y="3.1">7</text>
<text x="376.9" y="3.1">8</text>
<text x="1.4" y="28.3">A</text>
<text x="413.4" y="28.3">A</text>
<text x="1.4" y="78.1">B</text>
<text x="413.4" y="78.1">B</text>
<text x="1.4" y="127.9">C</text>
<text x="413.4" y="127.9">C</text>
<text x="1.4" y="177.7">D</text>
<text x="413.4" y="177.7">D</text>
<text x="1.4" y="227.5">E</text>
<text x="413.4" y="227.5">E</text>
<text x="28.4" y="292.4">1</text>
<text x="78.2" y="292.4">2</text>
<text x="128" y="292.4">3</text>
<text x="177.8" y="292.4">4</text>
<text x="227.6" y="292.4">5</text>
<text x="277.4" y="292.4">6</text>
<text x="327.2" y="292.4">7</text>
<text x="376.9" y="292.4">8</text>
</g>
</svg>
